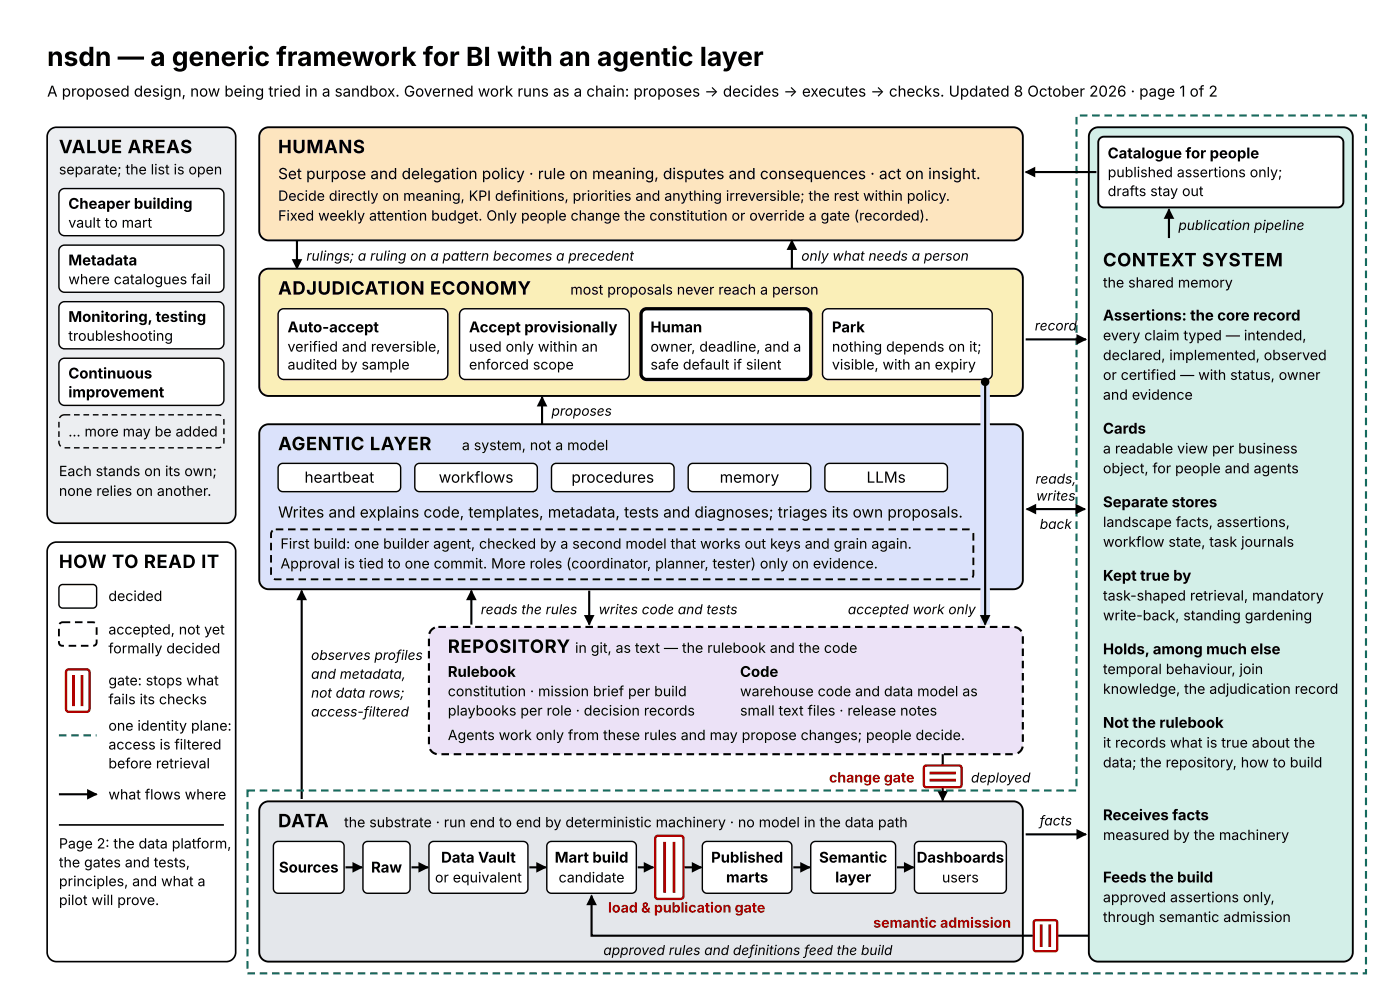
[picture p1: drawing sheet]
<svg xmlns="http://www.w3.org/2000/svg" width="297mm" height="210mm" viewBox="0 0 297 210" stroke-linecap="round" stroke-linejoin="round" font-family="sans-serif">
<path d="M10.6 27.6l.6-.4 .8-.2h36a2 2 0 0 1 2 2v80a2 2 0 0 1-2 2h-36a2 2 0 0 1-2-2v-80l.2-.8z" fill="#eceef1"/>
<path d="M10.6 27.6l.6-.4 .8-.2h36a2 2 0 0 1 2 2v80a2 2 0 0 1-2 2h-36a2 2 0 0 1-2-2v-80l.2-.8z" fill="none" stroke="#000" stroke-width=".35"/>
<path d="M12.9 40.4l.8-.4h32.6a1.2 1.2 0 0 1 1.2 1.2v7.6a1.2 1.2 0 0 1-1.2 1.2h-32.6a1.2 1.2 0 0 1-1.2-1.2v-7.6z" fill="#fff"/>
<path d="M12.9 40.4l.8-.4h32.6a1.2 1.2 0 0 1 1.2 1.2v7.6a1.2 1.2 0 0 1-1.2 1.2h-32.6a1.2 1.2 0 0 1-1.2-1.2v-7.6z" fill="none" stroke="#000" stroke-width=".3"/>
<path d="M12.9 52.4l.8-.4h32.6a1.2 1.2 0 0 1 1.2 1.2v7.6a1.2 1.2 0 0 1-1.2 1.2h-32.6a1.2 1.2 0 0 1-1.2-1.2v-7.6z" fill="#fff"/>
<path d="M12.9 52.4l.8-.4h32.6a1.2 1.2 0 0 1 1.2 1.2v7.6a1.2 1.2 0 0 1-1.2 1.2h-32.6a1.2 1.2 0 0 1-1.2-1.2v-7.6z" fill="none" stroke="#000" stroke-width=".3"/>
<path d="M12.9 64.4l.8-.4h32.6a1.2 1.2 0 0 1 1.2 1.2v7.6a1.2 1.2 0 0 1-1.2 1.2h-32.6a1.2 1.2 0 0 1-1.2-1.2v-7.6z" fill="#fff"/>
<path d="M12.9 64.4l.8-.4h32.6a1.2 1.2 0 0 1 1.2 1.2v7.6a1.2 1.2 0 0 1-1.2 1.2h-32.6a1.2 1.2 0 0 1-1.2-1.2v-7.6z" fill="none" stroke="#000" stroke-width=".3"/>
<path d="M12.9 76.4l.8-.4h32.6a1.2 1.2 0 0 1 1.2 1.2v7.6a1.2 1.2 0 0 1-1.2 1.2h-32.6a1.2 1.2 0 0 1-1.2-1.2v-7.6z" fill="#fff"/>
<path d="M12.9 76.4l.8-.4h32.6a1.2 1.2 0 0 1 1.2 1.2v7.6a1.2 1.2 0 0 1-1.2 1.2h-32.6a1.2 1.2 0 0 1-1.2-1.2v-7.6z" fill="none" stroke="#000" stroke-width=".3"/>
<path d="M15.7 87.8h1.2v.3h-1.2zM17.7 87.8h1.2v.3h-1.2zM19.7 87.8h1.2v.3h-1.2zM21.7 87.8h1.2v.3h-1.2zM23.7 87.8h1.2v.3h-1.2zM25.7 87.8h1.2v.3h-1.2zM27.7 87.8h1.2v.3h-1.2zM29.7 87.8h1.2v.3h-1.2zM31.7 87.8h1.2v.3h-1.2zM33.7 87.8h1.2v.3h-1.2zM35.7 87.8h1.2v.3h-1.2zM37.7 87.8h1.2v.3h-1.2zM39.7 87.8h1.2v.3h-1.2zM41.7 87.8h1.2v.3h-1.2zM43.7 87.8h1.2v.3h-1.2zM45.7 87.8l1.3 .2-.2 .3-1.1-.2zM47.3 88.9h.3l.1 1.2h-.3zM47.4 90.9h.3v1.2h-.3zM47.4 92.9h.3l-.1 1.3-.3-.1zM45.7 94.8l1.1-.1 .2 .3-1.3 .1zM43.7 94.8h1.2v.3h-1.2zM41.7 94.8h1.2v.3h-1.2zM39.7 94.8h1.2v.3h-1.2zM37.7 94.8h1.2v.3h-1.2zM35.7 94.8h1.2v.3h-1.2zM33.7 94.8h1.2v.3h-1.2zM31.7 94.8h1.2v.3h-1.2zM29.7 94.8h1.2v.3h-1.2zM27.7 94.8h1.2v.3h-1.2zM25.7 94.8h1.2v.3h-1.2zM23.7 94.8h1.2v.3h-1.2zM21.7 94.8h1.2v.3h-1.2zM19.7 94.8h1.2v.3h-1.2zM17.7 94.8h1.2v.3h-1.2zM15.7 94.8h1.2v.3h-1.2zM13.7 94.8h1.2v.3h-1.2zM12.4 93.5h.3v.6l.3 .5-.2 .2-.3-.5zM12.4 91.5h.3v1.2h-.3zM12.4 89.5h.3v1.2h-.3zM12.7 88.3a2.22 2.22 0 0 1 2.2-.5v.3h-1.2a.98 .98 0 0 0-.9 .6l-.3-.1z" fill="#000"/>
<path d="M10.6 115.6l.6-.4 .8-.2h36a2 2 0 0 1 2 2v85a2 2 0 0 1-2 2h-36a2 2 0 0 1-2-2v-85l.2-.8z" fill="#fff"/>
<path d="M10.6 115.6l.6-.4 .8-.2h36a2 2 0 0 1 2 2v85a2 2 0 0 1-2 2h-36a2 2 0 0 1-2-2v-85l.2-.8z" fill="none" stroke="#000" stroke-width=".35"/>
<path d="M12.7 124.2l.6-.2h6.4a.8 .8 0 0 1 .8 .8v3.4a.8 .8 0 0 1-.8 .8h-6.4a.8 .8 0 0 1-.8-.8v-3.4z" fill="#fff"/>
<path d="M12.7 124.2l.6-.2h6.4a.8 .8 0 0 1 .8 .8v3.4a.8 .8 0 0 1-.8 .8h-6.4a.8 .8 0 0 1-.8-.8v-3.4z" fill="none" stroke="#000" stroke-width=".3"/>
<path d="M15.9 131.8h1.6v.4h-1.6zM18.5 131.8l1.7 .1-.2 .4-1.5-.1zM20.3 133.1h.4v1.6h-.4zM20.3 135.7h.4a1.13 1.13 0 0 1-.9 1.5l-.1-.4a.53 .53 0 0 0 .6-.6zM17.2 136.8h1.6v.4h-1.6zM14.6 136.8h1.6v.4h-1.6zM12.3 136h.4v.2a.61 .61 0 0 0 .9 .6v.4h-.3a.94 .94 0 0 1-1-1.2zM12.3 133.4h.4v1.6h-.4zM12.6 132.1l.4-.3h1.9v.4h-1.6l-.5 .3-.3-.2z" fill="#000"/>
<path d="M14.2 142.2l.4-.2h3.8a.6 .6 0 0 1 .6 .6v7.8a.6 .6 0 0 1-.6 .6h-3.8a.6 .6 0 0 1-.6-.6v-7.8z" fill="#fff"/>
<path d="M14.2 142.2l.4-.2h3.8a.6 .6 0 0 1 .6 .6v7.8a.6 .6 0 0 1-.6 .6h-3.8a.6 .6 0 0 1-.6-.6v-7.8z" fill="none" stroke="#b00000" stroke-width=".5"/>
<path d="M15.6 143.2v6.6M17.4 143.2v6.6" fill="none" stroke="#b00000" stroke-width=".6"/>
<path d="M12.5 155.8h1.6v.4h-1.6zM15.1 155.8h1.6v.4h-1.6zM17.7 155.8h1.6v.4h-1.6zM20.3 155.8h.2v.4h-.2z" fill="#0b6b5c"/>
<path d="M12.5 168.5h8" fill="none" stroke="#000" stroke-width=".45"/>
<path d="M18.5 167.4l2.2 1.1-2.2 1.1z" fill="#000"/>
<path d="M12.5 175h35" fill="none" stroke="#000" stroke-width=".35"/>
<path d="M55.6 27.6l.6-.4 .8-.2h158a2 2 0 0 1 2 2v20a2 2 0 0 1-2 2h-158a2 2 0 0 1-2-2v-20l.2-.8z" fill="#fde5bf"/>
<path d="M55.6 27.6l.6-.4 .8-.2h158a2 2 0 0 1 2 2v20a2 2 0 0 1-2 2h-158a2 2 0 0 1-2-2v-20l.2-.8z" fill="none" stroke="#000" stroke-width=".4"/>
<path d="M63 51v6M168 51v6" fill="none" stroke="#000" stroke-width=".45"/>
<path d="M61.9 55h2.2l-1.1 2.2zM168 50.8l1.1 2.2h-2.2z" fill="#000"/>
<path d="M55.6 57.6l.6-.4 .8-.2h158a2 2 0 0 1 2 2v23a2 2 0 0 1-2 2h-158a2 2 0 0 1-2-2v-23l.2-.8z" fill="#faefb8"/>
<path d="M55.6 57.6l.6-.4 .8-.2h158a2 2 0 0 1 2 2v23a2 2 0 0 1-2 2h-158a2 2 0 0 1-2-2v-23l.2-.8z" fill="none" stroke="#000" stroke-width=".4"/>
<path d="M59.4 65.9l.8-.4h33.6a1.2 1.2 0 0 1 1.2 1.2v12.6a1.2 1.2 0 0 1-1.2 1.2h-33.6a1.2 1.2 0 0 1-1.2-1.2v-12.6z" fill="#fff"/>
<path d="M59.4 65.9l.8-.4h33.6a1.2 1.2 0 0 1 1.2 1.2v12.6a1.2 1.2 0 0 1-1.2 1.2h-33.6a1.2 1.2 0 0 1-1.2-1.2v-12.6z" fill="none" stroke="#000" stroke-width=".3"/>
<path d="M97.9 65.9l.8-.4h33.6a1.2 1.2 0 0 1 1.2 1.2v12.6a1.2 1.2 0 0 1-1.2 1.2h-33.6a1.2 1.2 0 0 1-1.2-1.2v-12.6z" fill="#fff"/>
<path d="M97.9 65.9l.8-.4h33.6a1.2 1.2 0 0 1 1.2 1.2v12.6a1.2 1.2 0 0 1-1.2 1.2h-33.6a1.2 1.2 0 0 1-1.2-1.2v-12.6z" fill="none" stroke="#000" stroke-width=".3"/>
<path d="M136.4 65.9l.8-.4h33.6a1.2 1.2 0 0 1 1.2 1.2v12.6a1.2 1.2 0 0 1-1.2 1.2h-33.6a1.2 1.2 0 0 1-1.2-1.2v-12.6z" fill="#fff"/>
<path d="M136.4 65.9l.8-.4h33.6a1.2 1.2 0 0 1 1.2 1.2v12.6a1.2 1.2 0 0 1-1.2 1.2h-33.6a1.2 1.2 0 0 1-1.2-1.2v-12.6z" fill="none" stroke="#000" stroke-width=".7" stroke-linecap="butt"/>
<path d="M174.9 65.9l.8-.4h33.6a1.2 1.2 0 0 1 1.2 1.2v12.6a1.2 1.2 0 0 1-1.2 1.2h-33.6a1.2 1.2 0 0 1-1.2-1.2v-12.6z" fill="#fff"/>
<path d="M174.9 65.9l.8-.4h33.6a1.2 1.2 0 0 1 1.2 1.2v12.6a1.2 1.2 0 0 1-1.2 1.2h-33.6a1.2 1.2 0 0 1-1.2-1.2v-12.6z" fill="none" stroke="#000" stroke-width=".3"/>
<path d="M115 84.2v5.8" fill="none" stroke="#000" stroke-width=".45"/>
<path d="M115 84l1.1 2.2h-2.2z" fill="#000"/>
<path d="M55.6 90.6l.6-.4 .8-.2h158a2 2 0 0 1 2 2v31a2 2 0 0 1-2 2h-158a2 2 0 0 1-2-2v-31l.2-.8z" fill="#dbe2fb"/>
<path d="M55.6 90.6l.6-.4 .8-.2h158a2 2 0 0 1 2 2v31a2 2 0 0 1-2 2h-158a2 2 0 0 1-2-2v-31l.2-.8z" fill="none" stroke="#000" stroke-width=".4"/>
<path d="M59.3 98.6l.7-.3h24a1 1 0 0 1 1 1v4a1 1 0 0 1-1 1h-24a1 1 0 0 1-1-1v-4z" fill="#fff"/>
<path d="M59.3 98.6l.7-.3h24a1 1 0 0 1 1 1v4a1 1 0 0 1-1 1h-24a1 1 0 0 1-1-1v-4z" fill="none" stroke="#000" stroke-width=".3"/>
<path d="M88.3 98.6l.7-.3h24a1 1 0 0 1 1 1v4a1 1 0 0 1-1 1h-24a1 1 0 0 1-1-1v-4z" fill="#fff"/>
<path d="M88.3 98.6l.7-.3h24a1 1 0 0 1 1 1v4a1 1 0 0 1-1 1h-24a1 1 0 0 1-1-1v-4z" fill="none" stroke="#000" stroke-width=".3"/>
<path d="M117.3 98.6l.7-.3h24a1 1 0 0 1 1 1v4a1 1 0 0 1-1 1h-24a1 1 0 0 1-1-1v-4z" fill="#fff"/>
<path d="M117.3 98.6l.7-.3h24a1 1 0 0 1 1 1v4a1 1 0 0 1-1 1h-24a1 1 0 0 1-1-1v-4z" fill="none" stroke="#000" stroke-width=".3"/>
<path d="M146.3 98.6l.7-.3h24a1 1 0 0 1 1 1v4a1 1 0 0 1-1 1h-24a1 1 0 0 1-1-1v-4z" fill="#fff"/>
<path d="M146.3 98.6l.7-.3h24a1 1 0 0 1 1 1v4a1 1 0 0 1-1 1h-24a1 1 0 0 1-1-1v-4z" fill="none" stroke="#000" stroke-width=".3"/>
<path d="M175.3 98.6l.7-.3h24a1 1 0 0 1 1 1v4a1 1 0 0 1-1 1h-24a1 1 0 0 1-1-1v-4z" fill="#fff"/>
<path d="M175.3 98.6l.7-.3h24a1 1 0 0 1 1 1v4a1 1 0 0 1-1 1h-24a1 1 0 0 1-1-1v-4z" fill="none" stroke="#000" stroke-width=".3"/>
<g fill="#000">
<path d="M64 125.1l1.1 2.2h-2.2zM100 125.1l1.1 2.2h-2.2zM123.9 130.5h2.2l-1.1 2.2zM207.9 130.5h2.2l-1.1 2.2z"/>
<path d="M61.1 112.1h1.6v.4h-1.6zM63.7 112.1h1.6v.4h-1.6zM66.3 112.1h1.6v.4h-1.6zM68.9 112.1h1.6v.4h-1.6zM71.5 112.1h1.6v.4h-1.6zM74.1 112.1h1.6v.4h-1.6zM76.7 112.1h1.6v.4h-1.6zM79.3 112.1h1.6v.4h-1.6zM81.9 112.1h1.6v.4h-1.6zM84.5 112.1h1.6v.4h-1.6zM87.1 112.1h1.6v.4h-1.6zM89.7 112.1h1.6v.4h-1.6zM92.3 112.1h1.6v.4h-1.6zM94.9 112.1h1.6v.4h-1.6zM97.5 112.1h1.6v.4h-1.6zM100.1 112.1h1.6v.4h-1.6zM102.7 112.1h1.6v.4h-1.6zM105.3 112.1h1.6v.4h-1.6zM107.9 112.1h1.6v.4h-1.6zM110.5 112.1h1.6v.4h-1.6zM113.1 112.1h1.6v.4h-1.6zM115.7 112.1h1.6v.4h-1.6zM118.3 112.1h1.6v.4h-1.6zM120.9 112.1h1.6v.4h-1.6zM123.5 112.1h1.6v.4h-1.6zM126.1 112.1h1.6v.4h-1.6zM128.7 112.1h1.6v.4h-1.6zM131.3 112.1h1.6v.4h-1.6zM133.9 112.1h1.6v.4h-1.6zM136.5 112.1h1.6v.4h-1.6zM139.1 112.1h1.6v.4h-1.6zM141.7 112.1h1.6v.4h-1.6zM144.3 112.1h1.6v.4h-1.6zM146.9 112.1h1.6v.4h-1.6zM149.5 112.1h1.6v.4h-1.6zM152.1 112.1h1.6v.4h-1.6zM154.7 112.1h1.6v.4h-1.6zM157.3 112.1h1.6v.4h-1.6zM159.9 112.1h1.6v.4h-1.6zM162.5 112.1h1.6v.4h-1.6zM165.1 112.1h1.6v.4h-1.6zM167.7 112.1h1.6v.4h-1.6zM170.3 112.1h1.6v.4h-1.6zM172.9 112.1h1.6v.4h-1.6zM175.5 112.1h1.6v.4h-1.6zM178.1 112.1h1.6v.4h-1.6zM180.7 112.1h1.6v.4h-1.6zM183.3 112.1h1.6v.4h-1.6zM185.9 112.1h1.6v.4h-1.6zM188.5 112.1h1.6v.4h-1.6zM191.1 112.1h1.6v.4h-1.6zM193.7 112.1h1.6v.4h-1.6zM196.3 112.1h1.6v.4h-1.6zM198.9 112.1h1.6v.4h-1.6zM201.5 112.1h1.6v.4h-1.6zM204.1 112.1h1.6v.4h-1.6zM206.3 113.1l.4-.1v1.7h-.4zM206.3 115.7h.4v1.6h-.4zM206.3 118.3h.4v1.6h-.4zM206.3 120.9h.4a2.19 2.19 0 0 1-.2 1.7l-.4-.2 .2-.3zM203.7 122.7h1.6v.4h-1.6zM201.1 122.7h1.6v.4h-1.6zM198.5 122.7h1.6v.4h-1.6zM195.9 122.7h1.6v.4h-1.6zM193.3 122.7h1.6v.4h-1.6zM190.7 122.7h1.6v.4h-1.6zM188.1 122.7h1.6v.4h-1.6zM185.5 122.7h1.6v.4h-1.6zM182.9 122.7h1.6v.4h-1.6zM180.3 122.7h1.6v.4h-1.6zM177.7 122.7h1.6v.4h-1.6zM175.1 122.7h1.6v.4h-1.6zM172.5 122.7h1.6v.4h-1.6zM169.9 122.7h1.6v.4h-1.6zM167.3 122.7h1.6v.4h-1.6zM164.7 122.7h1.6v.4h-1.6zM162.1 122.7h1.6v.4h-1.6zM159.5 122.7h1.6v.4h-1.6zM156.9 122.7h1.6v.4h-1.6zM154.3 122.7h1.6v.4h-1.6zM151.7 122.7h1.6v.4h-1.6zM149.1 122.7h1.6v.4h-1.6zM146.5 122.7h1.6v.4h-1.6zM143.9 122.7h1.6v.4h-1.6zM141.3 122.7h1.6v.4h-1.6zM138.7 122.7h1.6v.4h-1.6zM136.1 122.7h1.6v.4h-1.6zM133.5 122.7h1.6v.4h-1.6zM130.9 122.7h1.6v.4h-1.6zM128.3 122.7h1.6v.4h-1.6zM125.7 122.7h1.6v.4h-1.6zM123.1 122.7h1.6v.4h-1.6zM120.5 122.7h1.6v.4h-1.6zM117.9 122.7h1.6v.4h-1.6zM115.3 122.7h1.6v.4h-1.6zM112.7 122.7h1.6v.4h-1.6zM110.1 122.7h1.6v.4h-1.6zM107.5 122.7h1.6v.4h-1.6zM104.9 122.7h1.6v.4h-1.6zM102.3 122.7h1.6v.4h-1.6zM99.7 122.7h1.6v.4h-1.6zM97.1 122.7h1.6v.4h-1.6zM94.5 122.7h1.6v.4h-1.6zM91.9 122.7h1.6v.4h-1.6zM89.3 122.7h1.6v.4h-1.6zM86.7 122.7h1.6v.4h-1.6zM84.1 122.7h1.6v.4h-1.6zM81.5 122.7h1.6v.4h-1.6zM78.9 122.7h1.6v.4h-1.6zM76.3 122.7h1.6v.4h-1.6zM73.7 122.7h1.6v.4h-1.6zM71.1 122.7h1.6v.4h-1.6zM68.5 122.7h1.6v.4h-1.6zM65.9 122.7h1.6v.4h-1.6zM63.3 122.7h1.6v.4h-1.6zM60.7 122.7h1.6v.4h-1.6zM58.2 122.6l1.5 .1v.4h-1.5l-.2-.1zM57.3 120.3h.4v1.6h-.4zM57.3 117.7h.4v1.6h-.4zM57.3 115.1h.4v1.6h-.4zM57.7 112.4l.3 .3-.3 .4v1h-.4v-1.1zM58.5 112.1h1.6v.4h-1.6z"/>
<circle cx="209" cy="81" r=".9"/>
</g>
<path d="M209 81v51.5" fill="none" stroke="#dbe2fb" stroke-width="2" stroke-linecap="butt"/>
<path d="M209 81v51.5M64 125.3v44.2M100 125.3v7.2M125 125.3v7.2" fill="none" stroke="#000" stroke-width=".45"/>
<path d="M91.6 133.6l.6-.4 .8-.2h122a2 2 0 0 1 2 2v23a2 2 0 0 1-2 2h-122a2 2 0 0 1-2-2v-23l.2-.8z" fill="#ece2f7"/>
<g fill="#000">
<path d="M198.9 167.8h2.2l-1.1 2.2z"/>
<path d="M95.6 132.8h1.6v.4h-1.6zM98.2 132.8h1.6v.4h-1.6zM100.8 132.8h1.6v.4h-1.6zM103.4 132.8h1.6v.4h-1.6zM106 132.8h1.6v.4h-1.6zM108.6 132.8h1.6v.4h-1.6zM111.2 132.8h1.6v.4h-1.6zM113.8 132.8h1.6v.4h-1.6zM116.4 132.8h1.6v.4h-1.6zM119 132.8h1.6v.4h-1.6zM121.6 132.8h1.6v.4h-1.6zM124.2 132.8h1.6v.4h-1.6zM126.8 132.8h1.6v.4h-1.6zM129.4 132.8h1.6v.4h-1.6zM132 132.8h1.6v.4h-1.6zM134.6 132.8h1.6v.4h-1.6zM137.2 132.8h1.6v.4h-1.6zM139.8 132.8h1.6v.4h-1.6zM142.4 132.8h1.6v.4h-1.6zM145 132.8h1.6v.4h-1.6zM147.6 132.8h1.6v.4h-1.6zM150.2 132.8h1.6v.4h-1.6zM152.8 132.8h1.6v.4h-1.6zM155.4 132.8h1.6v.4h-1.6zM158 132.8h1.6v.4h-1.6zM160.6 132.8h1.6v.4h-1.6zM163.2 132.8h1.6v.4h-1.6zM165.8 132.8h1.6v.4h-1.6zM168.4 132.8h1.6v.4h-1.6zM171 132.8h1.6v.4h-1.6zM173.6 132.8h1.6v.4h-1.6zM176.2 132.8h1.6v.4h-1.6zM178.8 132.8h1.6v.4h-1.6zM181.4 132.8h1.6v.4h-1.6zM184 132.8h1.6v.4h-1.6zM186.6 132.8h1.6v.4h-1.6zM189.2 132.8h1.6v.4h-1.6zM191.8 132.8h1.6v.4h-1.6zM194.4 132.8h1.6v.4h-1.6zM197 132.8h1.6v.4h-1.6zM199.6 132.8h1.6v.4h-1.6zM202.2 132.8h1.6v.4h-1.6zM204.8 132.8h1.6v.4h-1.6zM207.4 132.8h1.6v.4h-1.6zM210 132.8h1.6v.4h-1.6zM212.6 132.8h1.6v.4h-1.6zM215.2 132.8l.8 .2 .6 .5 .3 .3-.4 .3a1.69 1.69 0 0 0-1.3-.9zM216.8 135h.4v1.6h-.4zM216.8 137.6h.4v1.6h-.4zM216.8 140.2h.4v1.6h-.4zM216.8 142.8h.4v1.6h-.4zM216.8 145.4h.4v1.6h-.4zM216.8 148h.4v1.6h-.4zM216.8 150.6h.4v1.6h-.4zM216.8 153.2h.4v1.6h-.4zM216.8 155.8h.4v1.6h-.4zM216.7 158.3l.5 .1-.3 .8-.9 .8-.2-.4a1.69 1.69 0 0 0 .9-1.3zM213.3 159.8h1.6v.4h-1.6zM210.7 159.8h1.6v.4h-1.6zM208.1 159.8h1.6v.4h-1.6zM205.5 159.8h1.6v.4h-1.6zM202.9 159.8h1.6v.4h-1.6zM200.3 159.8h1.6v.4h-1.6zM197.7 159.8h1.6v.4h-1.6zM195.1 159.8h1.6v.4h-1.6zM192.5 159.8h1.6v.4h-1.6zM189.9 159.8h1.6v.4h-1.6zM187.3 159.8h1.6v.4h-1.6zM184.7 159.8h1.6v.4h-1.6zM182.1 159.8h1.6v.4h-1.6zM179.5 159.8h1.6v.4h-1.6zM176.9 159.8h1.6v.4h-1.6zM174.3 159.8h1.6v.4h-1.6zM171.7 159.8h1.6v.4h-1.6zM169.1 159.8h1.6v.4h-1.6zM166.5 159.8h1.6v.4h-1.6zM163.9 159.8h1.6v.4h-1.6zM161.3 159.8h1.6v.4h-1.6zM158.7 159.8h1.6v.4h-1.6zM156.1 159.8h1.6v.4h-1.6zM153.5 159.8h1.6v.4h-1.6zM150.9 159.8h1.6v.4h-1.6zM148.3 159.8h1.6v.4h-1.6zM145.7 159.8h1.6v.4h-1.6zM143.1 159.8h1.6v.4h-1.6zM140.5 159.8h1.6v.4h-1.6zM137.9 159.8h1.6v.4h-1.6zM135.3 159.8h1.6v.4h-1.6zM132.7 159.8h1.6v.4h-1.6zM130.1 159.8h1.6v.4h-1.6zM127.5 159.8h1.6v.4h-1.6zM124.9 159.8h1.6v.4h-1.6zM122.3 159.8h1.6v.4h-1.6zM119.7 159.8h1.6v.4h-1.6zM117.1 159.8h1.6v.4h-1.6zM114.5 159.8h1.6v.4h-1.6zM111.9 159.8h1.6v.4h-1.6zM109.3 159.8h1.6v.4h-1.6zM106.7 159.8h1.6v.4h-1.6zM104.1 159.8h1.6v.4h-1.6zM101.5 159.8h1.6v.4h-1.6zM98.9 159.8h1.6v.4h-1.6zM96.3 159.8h1.6v.4h-1.6zM93.7 159.8h1.6v.4h-1.6zM91 159l.4-.2a1.69 1.69 0 0 0 1.3 .9l-.1 .5-.4-.1-.7-.4zM90.8 156.3h.4v1.6h-.4zM90.8 153.7h.4v1.6h-.4zM90.8 151.1h.4v1.6h-.4zM90.8 148.5h.4v1.6h-.4zM90.8 145.9h.4v1.6h-.4zM90.8 143.3h.4v1.6h-.4zM90.8 140.7h.4v1.6h-.4zM90.8 138.1h.4v1.6h-.4zM90.8 135.5h.4v1.6h-.4zM91.5 133.4l.7-.5 .1 .4a1.69 1.69 0 0 0-1 1.2l-.4-.1zM93 132.8h1.6v.4h-1.6z"/>
</g>
<path d="M200 160v9.8" fill="none" stroke="#000" stroke-width=".45"/>
<path d="M196.1 162.5l.4-.1 7.3 .1 .2 .4-.1 3.9-.4 .2-7.3-.1-.2-.4v-3.6z" fill="#fff"/>
<path d="M196.1 162.5l.4-.1 7.3 .1 .2 .4-.1 3.9-.4 .2-7.3-.1-.2-.4v-3.6z" fill="none" stroke="#b00000" stroke-width=".5"/>
<path d="M197.2 164h5.6M197.2 165.5h5.6" fill="none" stroke="#b00000" stroke-width=".6"/>
<path d="M55.1 167.5h1.6v.4h-1.6zM57.7 167.5h1.6v.4h-1.6zM60.3 167.5h1.6v.4h-1.6zM62.9 167.5h1.6v.4h-1.6zM65.5 167.5h1.6v.4h-1.6zM68.1 167.5h1.6v.4h-1.6zM70.7 167.5h1.6v.4h-1.6zM73.3 167.5h1.6v.4h-1.6zM75.9 167.5h1.6v.4h-1.6zM78.5 167.5h1.6v.4h-1.6zM81.1 167.5h1.6v.4h-1.6zM83.7 167.5h1.6v.4h-1.6zM86.3 167.5h1.6v.4h-1.6zM88.9 167.5h1.6v.4h-1.6zM91.5 167.5h1.6v.4h-1.6zM94.1 167.5h1.6v.4h-1.6zM96.7 167.5h1.6v.4h-1.6zM99.3 167.5h1.6v.4h-1.6zM101.9 167.5h1.6v.4h-1.6zM104.5 167.5h1.6v.4h-1.6zM107.1 167.5h1.6v.4h-1.6zM109.7 167.5h1.6v.4h-1.6zM112.3 167.5h1.6v.4h-1.6zM114.9 167.5h1.6v.4h-1.6zM117.5 167.5h1.6v.4h-1.6zM120.1 167.5h1.6v.4h-1.6zM122.7 167.5h1.6v.4h-1.6zM125.3 167.5h1.6v.4h-1.6zM127.9 167.5h1.6v.4h-1.6zM130.5 167.5h1.6v.4h-1.6zM133.1 167.5h1.6v.4h-1.6zM135.7 167.5h1.6v.4h-1.6zM138.3 167.5h1.6v.4h-1.6zM140.9 167.5h1.6v.4h-1.6zM143.5 167.5h1.6v.4h-1.6zM146.1 167.5h1.6v.4h-1.6zM148.7 167.5h1.6v.4h-1.6zM151.3 167.5h1.6v.4h-1.6zM153.9 167.5h1.6v.4h-1.6zM156.5 167.5h1.6v.4h-1.6zM159.1 167.5h1.6v.4h-1.6zM161.7 167.5h1.6v.4h-1.6zM164.3 167.5h1.6v.4h-1.6zM166.9 167.5h1.6v.4h-1.6zM169.5 167.5h1.6v.4h-1.6zM172.1 167.5h1.6v.4h-1.6zM174.7 167.5h1.6v.4h-1.6zM177.3 167.5h1.6v.4h-1.6zM179.9 167.5h1.6v.4h-1.6zM182.5 167.5h1.6v.4h-1.6zM185.1 167.5h1.6v.4h-1.6zM187.7 167.5h1.6v.4h-1.6zM190.3 167.5h1.6v.4h-1.6zM192.9 167.5h1.6v.4h-1.6zM195.5 167.5h1.6v.4h-1.6zM198.1 167.5h1.6v.4h-1.6zM200.7 167.5h1.6v.4h-1.6zM203.3 167.5h1.6v.4h-1.6zM205.9 167.5h1.6v.4h-1.6zM208.5 167.5h1.6v.4h-1.6zM211.1 167.5h1.6v.4h-1.6zM213.7 167.5h1.6v.4h-1.6zM216.3 167.5h1.6v.4h-1.6zM218.9 167.5h1.6v.4h-1.6zM221.5 167.5h1.6v.4h-1.6zM224.1 167.5h1.6v.4h-1.6zM226.7 167.5h1.6v.4h-1.6zM228.2 165.2h.4v1.6h-.4zM228.2 162.6h.4v1.6h-.4zM228.2 160h.4v1.6h-.4zM228.2 157.4h.4v1.6h-.4zM228.2 154.8h.4v1.6h-.4zM228.2 152.2h.4v1.6h-.4zM228.2 149.6h.4v1.6h-.4zM228.2 147h.4v1.6h-.4zM228.2 144.4h.4v1.6h-.4zM228.2 141.8h.4v1.6h-.4zM228.2 139.2h.4v1.6h-.4zM228.2 136.6h.4v1.6h-.4zM228.2 134h.4v1.6h-.4zM228.2 131.4h.4v1.6h-.4zM228.2 128.8h.4v1.6h-.4zM228.2 126.2h.4v1.6h-.4zM228.2 123.6h.4v1.6h-.4zM228.2 121h.4v1.6h-.4zM228.2 118.4h.4v1.6h-.4zM228.2 115.8h.4v1.6h-.4zM228.2 113.2h.4v1.6h-.4zM228.2 110.6h.4v1.6h-.4zM228.2 108h.4v1.6h-.4zM228.2 105.4h.4v1.6h-.4zM228.2 102.8h.4v1.6h-.4zM228.2 100.2h.4v1.6h-.4zM228.2 97.6h.4v1.6h-.4zM228.2 95h.4v1.6h-.4zM228.2 92.4h.4v1.6h-.4zM228.2 89.8h.4v1.6h-.4zM228.2 87.2h.4v1.6h-.4zM228.2 84.6h.4v1.6h-.4zM228.2 82h.4v1.6h-.4zM228.2 79.4h.4v1.6h-.4zM228.2 76.8h.4v1.6h-.4zM228.2 74.2h.4v1.6h-.4zM228.2 71.6h.4v1.6h-.4zM228.2 69h.4v1.6h-.4zM228.2 66.4h.4v1.6h-.4zM228.2 63.8h.4v1.6h-.4zM228.2 61.2h.4v1.6h-.4zM228.2 58.6h.4v1.6h-.4zM228.2 56h.4v1.6h-.4zM228.2 53.4h.4v1.6h-.4zM228.2 50.8h.4v1.6h-.4zM228.2 48.2h.4v1.6h-.4zM228.2 45.6h.4v1.6h-.4zM228.2 43h.4v1.6h-.4zM228.2 40.4h.4v1.6h-.4zM228.2 37.8h.4v1.6h-.4zM228.2 35.2h.4v1.6h-.4zM228.2 32.6h.4v1.6h-.4zM228.2 30h.4v1.6h-.4zM228.2 27.4h.4v1.6h-.4zM228.2 24.8h.4v1.6h-.4zM229.1 24.3h1.6v.4h-1.6zM231.7 24.3h1.6v.4h-1.6zM234.3 24.3h1.6v.4h-1.6zM236.9 24.3h1.6v.4h-1.6zM239.5 24.3h1.6v.4h-1.6zM242.1 24.3h1.6v.4h-1.6zM244.7 24.3h1.6v.4h-1.6zM247.3 24.3h1.6v.4h-1.6zM249.9 24.3h1.6v.4h-1.6zM252.5 24.3h1.6v.4h-1.6zM255.1 24.3h1.6v.4h-1.6zM257.7 24.3h1.6v.4h-1.6zM260.3 24.3h1.6v.4h-1.6zM262.9 24.3h1.6v.4h-1.6zM265.5 24.3h1.6v.4h-1.6zM268.1 24.3h1.6v.4h-1.6zM270.7 24.3h1.6v.4h-1.6zM273.3 24.3h1.6v.4h-1.6zM275.9 24.3h1.6v.4h-1.6zM278.5 24.3h1.6v.4h-1.6zM281.1 24.3h1.6v.4h-1.6zM283.7 24.3h1.6v.4h-1.6zM286.3 24.3h1.6v.4h-1.6zM288.9 24.3h1.1v.9h-.4v-.7h.2v.2h-.9zM289.6 26.2h.4v1.6h-.4zM289.6 28.8h.4v1.6h-.4zM289.6 31.4h.4v1.6h-.4zM289.6 34h.4v1.6h-.4zM289.6 36.6h.4v1.6h-.4zM289.6 39.2h.4v1.6h-.4zM289.6 41.8h.4v1.6h-.4zM289.6 44.4h.4v1.6h-.4zM289.6 47h.4v1.6h-.4zM289.6 49.6h.4v1.6h-.4zM289.6 52.2h.4v1.6h-.4zM289.6 54.8h.4v1.6h-.4zM289.6 57.4h.4v1.6h-.4zM289.6 60h.4v1.6h-.4zM289.6 62.6h.4v1.6h-.4zM289.6 65.2h.4v1.6h-.4zM289.6 67.8h.4v1.6h-.4zM289.6 70.4h.4v1.6h-.4zM289.6 73h.4v1.6h-.4zM289.6 75.6h.4v1.6h-.4zM289.6 78.2h.4v1.6h-.4zM289.6 80.8h.4v1.6h-.4zM289.6 83.4h.4v1.6h-.4zM289.6 86h.4v1.6h-.4zM289.6 88.6h.4v1.6h-.4zM289.6 91.2h.4v1.6h-.4zM289.6 93.8h.4v1.6h-.4zM289.6 96.4h.4v1.6h-.4zM289.6 99h.4v1.6h-.4zM289.6 101.6h.4v1.6h-.4zM289.6 104.2h.4v1.6h-.4zM289.6 106.8h.4v1.6h-.4zM289.6 109.4h.4v1.6h-.4zM289.6 112h.4v1.6h-.4zM289.6 114.6h.4v1.6h-.4zM289.6 117.2h.4v1.6h-.4zM289.6 119.8h.4v1.6h-.4zM289.6 122.4h.4v1.6h-.4zM289.6 125h.4v1.6h-.4zM289.6 127.6h.4v1.6h-.4zM289.6 130.2h.4v1.6h-.4zM289.6 132.8h.4v1.6h-.4zM289.6 135.4h.4v1.6h-.4zM289.6 138h.4v1.6h-.4zM289.6 140.6h.4v1.6h-.4zM289.6 143.2h.4v1.6h-.4zM289.6 145.8h.4v1.6h-.4zM289.6 148.4h.4v1.6h-.4zM289.6 151h.4v1.6h-.4zM289.6 153.6h.4v1.6h-.4zM289.6 156.2h.4v1.6h-.4zM289.6 158.8h.4v1.6h-.4zM289.6 161.4h.4v1.6h-.4zM289.6 164h.4v1.6h-.4zM289.6 166.6h.4v1.6h-.4zM289.6 169.2h.4v1.6h-.4zM289.6 171.8h.4v1.6h-.4zM289.6 174.4h.4v1.6h-.4zM289.6 177h.4v1.6h-.4zM289.6 179.6h.4v1.6h-.4zM289.6 182.2h.4v1.6h-.4zM289.6 184.8h.4v1.6h-.4zM289.6 187.4h.4v1.6h-.4zM289.6 190h.4v1.6h-.4zM289.6 192.6h.4v1.6h-.4zM289.6 195.2h.4v1.6h-.4zM289.6 197.8h.4v1.6h-.4zM289.6 200.4h.4v1.6h-.4zM289.6 203h.4v1.6h-.4zM289.6 205.6h.4v1.1h-.9v-.4h.7v.2h-.2zM286.5 206.3h1.6v.4h-1.6zM283.9 206.3h1.6v.4h-1.6zM281.3 206.3h1.6v.4h-1.6zM278.7 206.3h1.6v.4h-1.6zM276.1 206.3h1.6v.4h-1.6zM273.5 206.3h1.6v.4h-1.6zM270.9 206.3h1.6v.4h-1.6zM268.3 206.3h1.6v.4h-1.6zM265.7 206.3h1.6v.4h-1.6zM263.1 206.3h1.6v.4h-1.6zM260.5 206.3h1.6v.4h-1.6zM257.9 206.3h1.6v.4h-1.6zM255.3 206.3h1.6v.4h-1.6zM252.7 206.3h1.6v.4h-1.6zM250.1 206.3h1.6v.4h-1.6zM247.5 206.3h1.6v.4h-1.6zM244.9 206.3h1.6v.4h-1.6zM242.3 206.3h1.6v.4h-1.6zM239.7 206.3h1.6v.4h-1.6zM237.1 206.3h1.6v.4h-1.6zM234.5 206.3h1.6v.4h-1.6zM231.9 206.3h1.6v.4h-1.6zM229.3 206.3h1.6v.4h-1.6zM226.7 206.3h1.6v.4h-1.6zM224.1 206.3h1.6v.4h-1.6zM221.5 206.3h1.6v.4h-1.6zM218.9 206.3h1.6v.4h-1.6zM216.3 206.3h1.6v.4h-1.6zM213.7 206.3h1.6v.4h-1.6zM211.1 206.3h1.6v.4h-1.6zM208.5 206.3h1.6v.4h-1.6zM205.9 206.3h1.6v.4h-1.6zM203.3 206.3h1.6v.4h-1.6zM200.7 206.3h1.6v.4h-1.6zM198.1 206.3h1.6v.4h-1.6zM195.5 206.3h1.6v.4h-1.6zM192.9 206.3h1.6v.4h-1.6zM190.3 206.3h1.6v.4h-1.6zM187.7 206.3h1.6v.4h-1.6zM185.1 206.3h1.6v.4h-1.6zM182.5 206.3h1.6v.4h-1.6zM179.9 206.3h1.6v.4h-1.6zM177.3 206.3h1.6v.4h-1.6zM174.7 206.3h1.6v.4h-1.6zM172.1 206.3h1.6v.4h-1.6zM169.5 206.3h1.6v.4h-1.6zM166.9 206.3h1.6v.4h-1.6zM164.3 206.3h1.6v.4h-1.6zM161.7 206.3h1.6v.4h-1.6zM159.1 206.3h1.6v.4h-1.6zM156.5 206.3h1.6v.4h-1.6zM153.9 206.3h1.6v.4h-1.6zM151.3 206.3h1.6v.4h-1.6zM148.7 206.3h1.6v.4h-1.6zM146.1 206.3h1.6v.4h-1.6zM143.5 206.3h1.6v.4h-1.6zM140.9 206.3h1.6v.4h-1.6zM138.3 206.3h1.6v.4h-1.6zM135.7 206.3h1.6v.4h-1.6zM133.1 206.3h1.6v.4h-1.6zM130.5 206.3h1.6v.4h-1.6zM127.9 206.3h1.6v.4h-1.6zM125.3 206.3h1.6v.4h-1.6zM122.7 206.3h1.6v.4h-1.6zM120.1 206.3h1.6v.4h-1.6zM117.5 206.3h1.6v.4h-1.6zM114.9 206.3h1.6v.4h-1.6zM112.3 206.3h1.6v.4h-1.6zM109.7 206.3h1.6v.4h-1.6zM107.1 206.3h1.6v.4h-1.6zM104.5 206.3h1.6v.4h-1.6zM101.9 206.3h1.6v.4h-1.6zM99.3 206.3h1.6v.4h-1.6zM96.7 206.3h1.6v.4h-1.6zM94.1 206.3h1.6v.4h-1.6zM91.5 206.3h1.6v.4h-1.6zM88.9 206.3h1.6v.4h-1.6zM86.3 206.3h1.6v.4h-1.6zM83.7 206.3h1.6v.4h-1.6zM81.1 206.3h1.6v.4h-1.6zM78.5 206.3h1.6v.4h-1.6zM75.9 206.3h1.6v.4h-1.6zM73.3 206.3h1.6v.4h-1.6zM70.7 206.3h1.6v.4h-1.6zM68.1 206.3h1.6v.4h-1.6zM65.5 206.3h1.6v.4h-1.6zM62.9 206.3h1.6v.4h-1.6zM60.3 206.3h1.6v.4h-1.6zM57.7 206.3h1.6v.4h-1.6zM55.1 206.3h1.6v.4h-1.6zM52.5 206.3h1.6v.4h-1.6zM52.3 203.9h.4v1.6h-.4zM52.3 201.3h.4v1.6h-.4zM52.3 198.7h.4v1.6h-.4zM52.3 196.1h.4v1.6h-.4zM52.3 193.5h.4v1.6h-.4zM52.3 190.9h.4v1.6h-.4zM52.3 188.3h.4v1.6h-.4zM52.3 185.7h.4v1.6h-.4zM52.3 183.1h.4v1.6h-.4zM52.3 180.5h.4v1.6h-.4zM52.3 177.9h.4v1.6h-.4zM52.3 175.3h.4v1.6h-.4zM52.3 172.7h.4v1.6h-.4zM52.3 170.1h.4v1.6h-.4zM52.3 167.5h1.8v.4h-1.6v-.2h.2v1.4h-.4z" fill="#0b6b5c"/>
<path d="M55.6 170.6l.6-.5 .8-.1h158a2 2 0 0 1 2 2v30a2 2 0 0 1-2 2h-158a2 2 0 0 1-2-2v-30l.2-.8z" fill="#e4e7eb"/>
<path d="M55.6 170.6l.6-.5 .8-.1h158a2 2 0 0 1 2 2v30a2 2 0 0 1-2 2h-158a2 2 0 0 1-2-2v-30l.2-.8z" fill="none" stroke="#000" stroke-width=".4"/>
<path d="M58.3 178.8l.7-.3h13a1 1 0 0 1 1 1v9a1 1 0 0 1-1 1h-13a1 1 0 0 1-1-1v-9z" fill="#fff"/>
<path d="M58.3 178.8l.7-.3h13a1 1 0 0 1 1 1v9a1 1 0 0 1-1 1h-13a1 1 0 0 1-1-1v-9z" fill="none" stroke="#000" stroke-width=".3"/>
<path d="M73.3 184h3.5" fill="none" stroke="#000" stroke-width=".45"/>
<path d="M74.8 182.9l2.2 1.1-2.2 1.1z" fill="#000"/>
<path d="M77.3 178.8l.7-.3h8a1 1 0 0 1 1 1v9a1 1 0 0 1-1 1h-8a1 1 0 0 1-1-1v-9z" fill="#fff"/>
<path d="M77.3 178.8l.7-.3h8a1 1 0 0 1 1 1v9a1 1 0 0 1-1 1h-8a1 1 0 0 1-1-1v-9z" fill="none" stroke="#000" stroke-width=".3"/>
<path d="M87.3 184h3.5" fill="none" stroke="#000" stroke-width=".45"/>
<path d="M88.8 182.9l2.2 1.1-2.2 1.1z" fill="#000"/>
<path d="M91.3 178.8l.7-.3h19a1 1 0 0 1 1 1v9a1 1 0 0 1-1 1h-19a1 1 0 0 1-1-1v-9z" fill="#fff"/>
<path d="M91.3 178.8l.7-.3h19a1 1 0 0 1 1 1v9a1 1 0 0 1-1 1h-19a1 1 0 0 1-1-1v-9z" fill="none" stroke="#000" stroke-width=".3"/>
<path d="M112.3 184h3.5" fill="none" stroke="#000" stroke-width=".45"/>
<path d="M113.8 182.9l2.2 1.1-2.2 1.1z" fill="#000"/>
<path d="M116.3 178.8l.7-.3h17a1 1 0 0 1 1 1v9a1 1 0 0 1-1 1h-17a1 1 0 0 1-1-1v-9z" fill="#fff"/>
<path d="M116.3 178.8l.7-.3h17a1 1 0 0 1 1 1v9a1 1 0 0 1-1 1h-17a1 1 0 0 1-1-1v-9z" fill="none" stroke="#000" stroke-width=".3"/>
<path d="M135.3 184h3.3" fill="none" stroke="#000" stroke-width=".45"/>
<path d="M136.6 182.9l2.2 1.1-2.2 1.1z" fill="#000"/>
<path d="M139.2 177.5l.4-.2h4.8a.6 .6 0 0 1 .6 .6v12.2a.6 .6 0 0 1-.6 .6h-4.8a.6 .6 0 0 1-.6-.6v-12.2z" fill="#fff"/>
<path d="M139.2 177.5l.4-.2h4.8a.6 .6 0 0 1 .6 .6v12.2a.6 .6 0 0 1-.6 .6h-4.8a.6 .6 0 0 1-.6-.6v-12.2z" fill="none" stroke="#b00000" stroke-width=".5"/>
<path d="M141 178.6v10.8M143 178.6v10.8" fill="none" stroke="#b00000" stroke-width=".6"/>
<path d="M145.3 184h3.5" fill="none" stroke="#000" stroke-width=".45"/>
<path d="M146.8 182.9l2.2 1.1-2.2 1.1z" fill="#000"/>
<path d="M149.3 178.8l.7-.3h17a1 1 0 0 1 1 1v9a1 1 0 0 1-1 1h-17a1 1 0 0 1-1-1v-9z" fill="#fff"/>
<path d="M149.3 178.8l.7-.3h17a1 1 0 0 1 1 1v9a1 1 0 0 1-1 1h-17a1 1 0 0 1-1-1v-9z" fill="none" stroke="#000" stroke-width=".3"/>
<path d="M168.3 184h3.5" fill="none" stroke="#000" stroke-width=".45"/>
<path d="M169.8 182.9l2.2 1.1-2.2 1.1z" fill="#000"/>
<path d="M172.3 178.8l.7-.3h16a1 1 0 0 1 1 1v9a1 1 0 0 1-1 1h-16a1 1 0 0 1-1-1v-9z" fill="#fff"/>
<path d="M172.3 178.8l.7-.3h16a1 1 0 0 1 1 1v9a1 1 0 0 1-1 1h-16a1 1 0 0 1-1-1v-9z" fill="none" stroke="#000" stroke-width=".3"/>
<path d="M190.3 184h3.5" fill="none" stroke="#000" stroke-width=".45"/>
<path d="M191.8 182.9l2.2 1.1-2.2 1.1z" fill="#000"/>
<path d="M194.3 178.8l.7-.3h17.5a1 1 0 0 1 1 1v9a1 1 0 0 1-1 1h-17.5a1 1 0 0 1-1-1v-9z" fill="#fff"/>
<path d="M194.3 178.8l.7-.3h17.5a1 1 0 0 1 1 1v9a1 1 0 0 1-1 1h-17.5a1 1 0 0 1-1-1v-9z" fill="none" stroke="#000" stroke-width=".3"/>
<path d="M125.5 190v8.5h105.5" fill="none" stroke="#000" stroke-width=".45"/>
<path d="M125.5 189.8l1.1 2.2h-2.2z" fill="#000"/>
<path d="M219.4 195.3l.4-.1h4l.4 .2 .1 5.9-.2 .4-4.3 .1-.4-.2-.1-5.9z" fill="#fff"/>
<path d="M219.4 195.3l.4-.1h4l.4 .2 .1 5.9-.2 .4-4.3 .1-.4-.2-.1-5.9z" fill="none" stroke="#b00000" stroke-width=".5"/>
<path d="M220.9 196.1v4.8M222.7 196.1v4.8" fill="none" stroke="#b00000" stroke-width=".6"/>
<path d="M231.6 27.6l.6-.4 .8-.2h52a2 2 0 0 1 2 2v173a2 2 0 0 1-2 2h-52a2 2 0 0 1-2-2v-173l.2-.8z" fill="#d3efe8"/>
<path d="M231.6 27.6l.6-.4 .8-.2h52a2 2 0 0 1 2 2v173a2 2 0 0 1-2 2h-52a2 2 0 0 1-2-2v-173l.2-.8z" fill="none" stroke="#000" stroke-width=".4"/>
<path d="M233.3 29.4l.9-.4h49.6a1.2 1.2 0 0 1 1.2 1.2v12.6a1.2 1.2 0 0 1-1.2 1.2h-49.6a1.2 1.2 0 0 1-1.2-1.2v-12.6z" fill="#fff"/>
<path d="M233.3 29.4l.9-.4h49.6a1.2 1.2 0 0 1 1.2 1.2v12.6a1.2 1.2 0 0 1-1.2 1.2h-49.6a1.2 1.2 0 0 1-1.2-1.2v-12.6z" fill="none" stroke="#000" stroke-width=".4"/>
<path d="M217.6 36.5h15M248 44.4v6.1M217.6 72h12.8M217.8 108h12.4M217.6 177h12.8" fill="none" stroke="#000" stroke-width=".45"/>
<path d="M217.4 36.5l2.2-1.1v2.2zM248 44.2l1.1 2.2h-2.2zM228.4 70.9l2.2 1.1-2.2 1.1zM217.6 108l2.2-1.1v2.2zM228.2 106.9l2.2 1.1-2.2 1.1zM228.4 175.9l2.2 1.1-2.2 1.1z" fill="#000"/>
<text font-size="5.6" x="10" y="14">nsdn — a generic framework for BI with an agentic layer</text>
<g font-size="3.9">
<text x="12.5" y="32.5">VALUE AREAS</text>
<text x="59" y="32.5">HUMANS</text>
<text x="234" y="56.5">CONTEXT SYSTEM</text>
<text x="59" y="62.5">ADJUDICATION ECONOMY</text>
<text x="59" y="95.5">AGENTIC LAYER</text>
<text x="12.5" y="120.5">HOW TO READ IT</text>
<text x="95" y="138.5">REPOSITORY</text>
<text x="59" y="175.5">DATA</text>
</g>
<g font-size="3.2">
<text x="10" y="20.5">A proposed design, now being tried in a sandbox. Governed work runs as a chain: proposes → decides → executes → checks. Updated 8 October 2026 · page 1 of 2</text>
<text x="59" y="38">Set purpose and delegation policy · rule on meaning, disputes and consequences · act on insight.</text>
<text x="64.6" y="102.4">heartbeat</text>
<text x="93.1" y="102.4">workflows</text>
<text x="121.2" y="102.4">procedures</text>
<text x="152.7" y="102.4">memory</text>
<text x="183.8" y="102.4">LLMs</text>
<text x="59" y="109.8">Writes and explains code, templates, metadata, tests and diagnoses; triages its own proposals.</text>
</g>
<g font-size="3.1">
<text x="235" y="33.6">Catalogue for people</text>
<text x="14.5" y="44.3">Cheaper building</text>
<text x="14.5" y="56.3">Metadata</text>
<text x="14.5" y="68.3">Monitoring, testing</text>
<text x="61" y="70.5">Auto-accept</text>
<text x="99.5" y="70.5">Accept provisionally</text>
<text x="138" y="70.5">Human</text>
<text x="176.5" y="70.5">Park</text>
<text x="234" y="68">Assertions: the core record</text>
<text x="14.5" y="80.3">Continuous</text>
<text x="14.5" y="84.3">improvement</text>
<text x="234" y="92">Cards</text>
<text x="234" y="107.6">Separate stores</text>
<text x="234" y="123.2">Kept true by</text>
<text x="95" y="143.6">Rulebook</text>
<text x="157" y="143.6">Code</text>
<text x="234" y="138.8">Holds, among much else</text>
<text x="234" y="154.4">Not the rulebook</text>
<text x="234" y="174">Receives facts</text>
<text x="59.2" y="185.1">Sources</text>
<text x="78.7" y="185.1">Raw</text>
<text x="93.6" y="183">Data Vault</text>
<text x="117.7" y="183">Mart build</text>
<text x="150.9" y="183">Published</text>
<text x="173.8" y="183">Semantic</text>
<text x="194.5" y="183">Dashboards</text>
<text x="154" y="187.2">marts</text>
<text x="177.2" y="187.2">layer</text>
<text x="234" y="187.2">Feeds the build</text>
</g>
<g font-size="3">
<text x="12.5" y="37">separate; the list is open</text>
<text x="235" y="37.6">published assertions only;</text>
<text x="235" y="41.6">drafts stay out</text>
<text x="59" y="42.6">Decide directly on meaning, KPI definitions, priorities and anything irreversible; the rest within policy.</text>
<text x="59" y="46.8">Fixed weekly attention budget. Only people change the constitution or override a gate (recorded).</text>
<text x="14.5" y="48.3">vault to mart</text>
<text x="14.5" y="60.3">where catalogues fail</text>
<text x="121" y="62.5">most proposals never reach a person</text>
<text x="234" y="61">the shared memory</text>
<text x="14.5" y="72.3">troubleshooting</text>
<text x="61" y="74.6">verified and reversible,</text>
<text x="99.5" y="74.6">used only within an</text>
<text x="138" y="74.6">owner, deadline, and a</text>
<text x="176.5" y="74.6">nothing depends on it;</text>
<text x="234" y="72.2">every claim typed — intended,</text>
<text x="234" y="76.4">declared, implemented, observed</text>
<text x="61" y="78.4">audited by sample</text>
<text x="99.5" y="78.4">enforced scope</text>
<text x="138" y="78.4">safe default if silent</text>
<text x="176.5" y="78.4">visible, with an expiry</text>
<text x="234" y="80.6">or certified — with status, owner</text>
<text x="234" y="84.8">and evidence</text>
<text x="14.5" y="92.6">… more may be added</text>
<text x="98" y="95.5">a system, not a model</text>
<text x="12.5" y="101">Each stands on its own;</text>
<text x="234" y="96.2">a readable view per business</text>
<text x="234" y="100.4">object, for people and agents</text>
<text x="12.5" y="105.2">none relies on another.</text>
<text x="234" y="111.8">landscape facts, assertions,</text>
<text x="59.5" y="116.4">First build: one builder agent, checked by a second model that works out keys and grain again.</text>
<text x="234" y="116">workflow state, task journals</text>
<text x="59.5" y="120.6">Approval is tied to one commit. More roles (coordinator, planner, tester) only on evidence.</text>
<text x="23" y="127.5">decided</text>
<text x="234" y="127.4">task-shaped retrieval, mandatory</text>
<text x="234" y="131.6">write-back, standing gardening</text>
<text x="23" y="134.6">accepted, not yet</text>
<text x="23" y="138.6">formally decided</text>
<text x="122" y="138.5">in git, as text — the rulebook and the code</text>
<text x="234" y="143">temporal behaviour, join</text>
<text x="23" y="145.4">gate: stops what</text>
<text x="23" y="149.4">fails its checks</text>
<text x="95" y="147.7">constitution · mission brief per build</text>
<text x="157" y="147.7">warehouse code and data model as</text>
<text x="234" y="147.2">knowledge, the adjudication record</text>
<text x="23" y="155">one identity plane:</text>
<text x="95" y="151.8">playbooks per role · decision records</text>
<text x="157" y="151.8">small text files · release notes</text>
<text x="23" y="159">access is filtered</text>
<text x="95" y="157">Agents work only from these rules and may propose changes; people decide.</text>
<text x="234" y="158.6">it records what is true about the</text>
<text x="23" y="163">before retrieval</text>
<text x="234" y="162.8">data; the repository, how to build</text>
<text x="23" y="169.6">what flows where</text>
<text x="12.5" y="180">Page 2: the data platform,</text>
<text x="73" y="175.5">the substrate · run end to end by deterministic machinery · no model in the data path</text>
<text x="234" y="178.2">measured by the machinery</text>
<text x="12.5" y="184">the gates and tests,</text>
<text x="12.5" y="188">principles, and what a</text>
<text x="12.5" y="192">pilot will prove.</text>
<text x="92.3" y="187.2">or equivalent</text>
<text x="118.5" y="187.2">candidate</text>
<text x="199.8" y="187.2">users</text>
<text x="234" y="191.4">approved assertions only,</text>
<text x="234" y="195.6">through semantic admission</text>
</g>
<g font-size="3" fill="#b00000">
<text x="175.9" y="166">change gate</text>
<text x="129" y="193.6">load &amp; publication gate</text>
<text x="185.3" y="196.8">semantic admission</text>
</g>
<g font-size="2.9">
<text x="250" y="48.8">publication pipeline</text>
<text x="65" y="55.3">rulings; a ruling on a pattern becomes a precedent</text>
<text x="170" y="55.3">only what needs a person</text>
<text x="219.5" y="70.1">record</text>
<text x="117" y="88.2">proposes</text>
<text x="219.7" y="102.6">reads,</text>
<text x="219.8" y="106.2">writes</text>
<text x="220.6" y="112.2">back</text>
<text x="102" y="130.3">reads the rules</text>
<text x="127" y="130.3">writes code and tests</text>
<text x="179.9" y="130.3">accepted work only</text>
<text x="66" y="140">observes profiles</text>
<text x="66" y="144">and metadata,</text>
<text x="66" y="148">not data rows;</text>
<text x="66" y="152">access-filtered</text>
<text x="206" y="166">deployed</text>
<text x="220.6" y="175.1">facts</text>
<text x="128" y="202.6">approved rules and definitions feed the build</text>
</g>
</svg>
